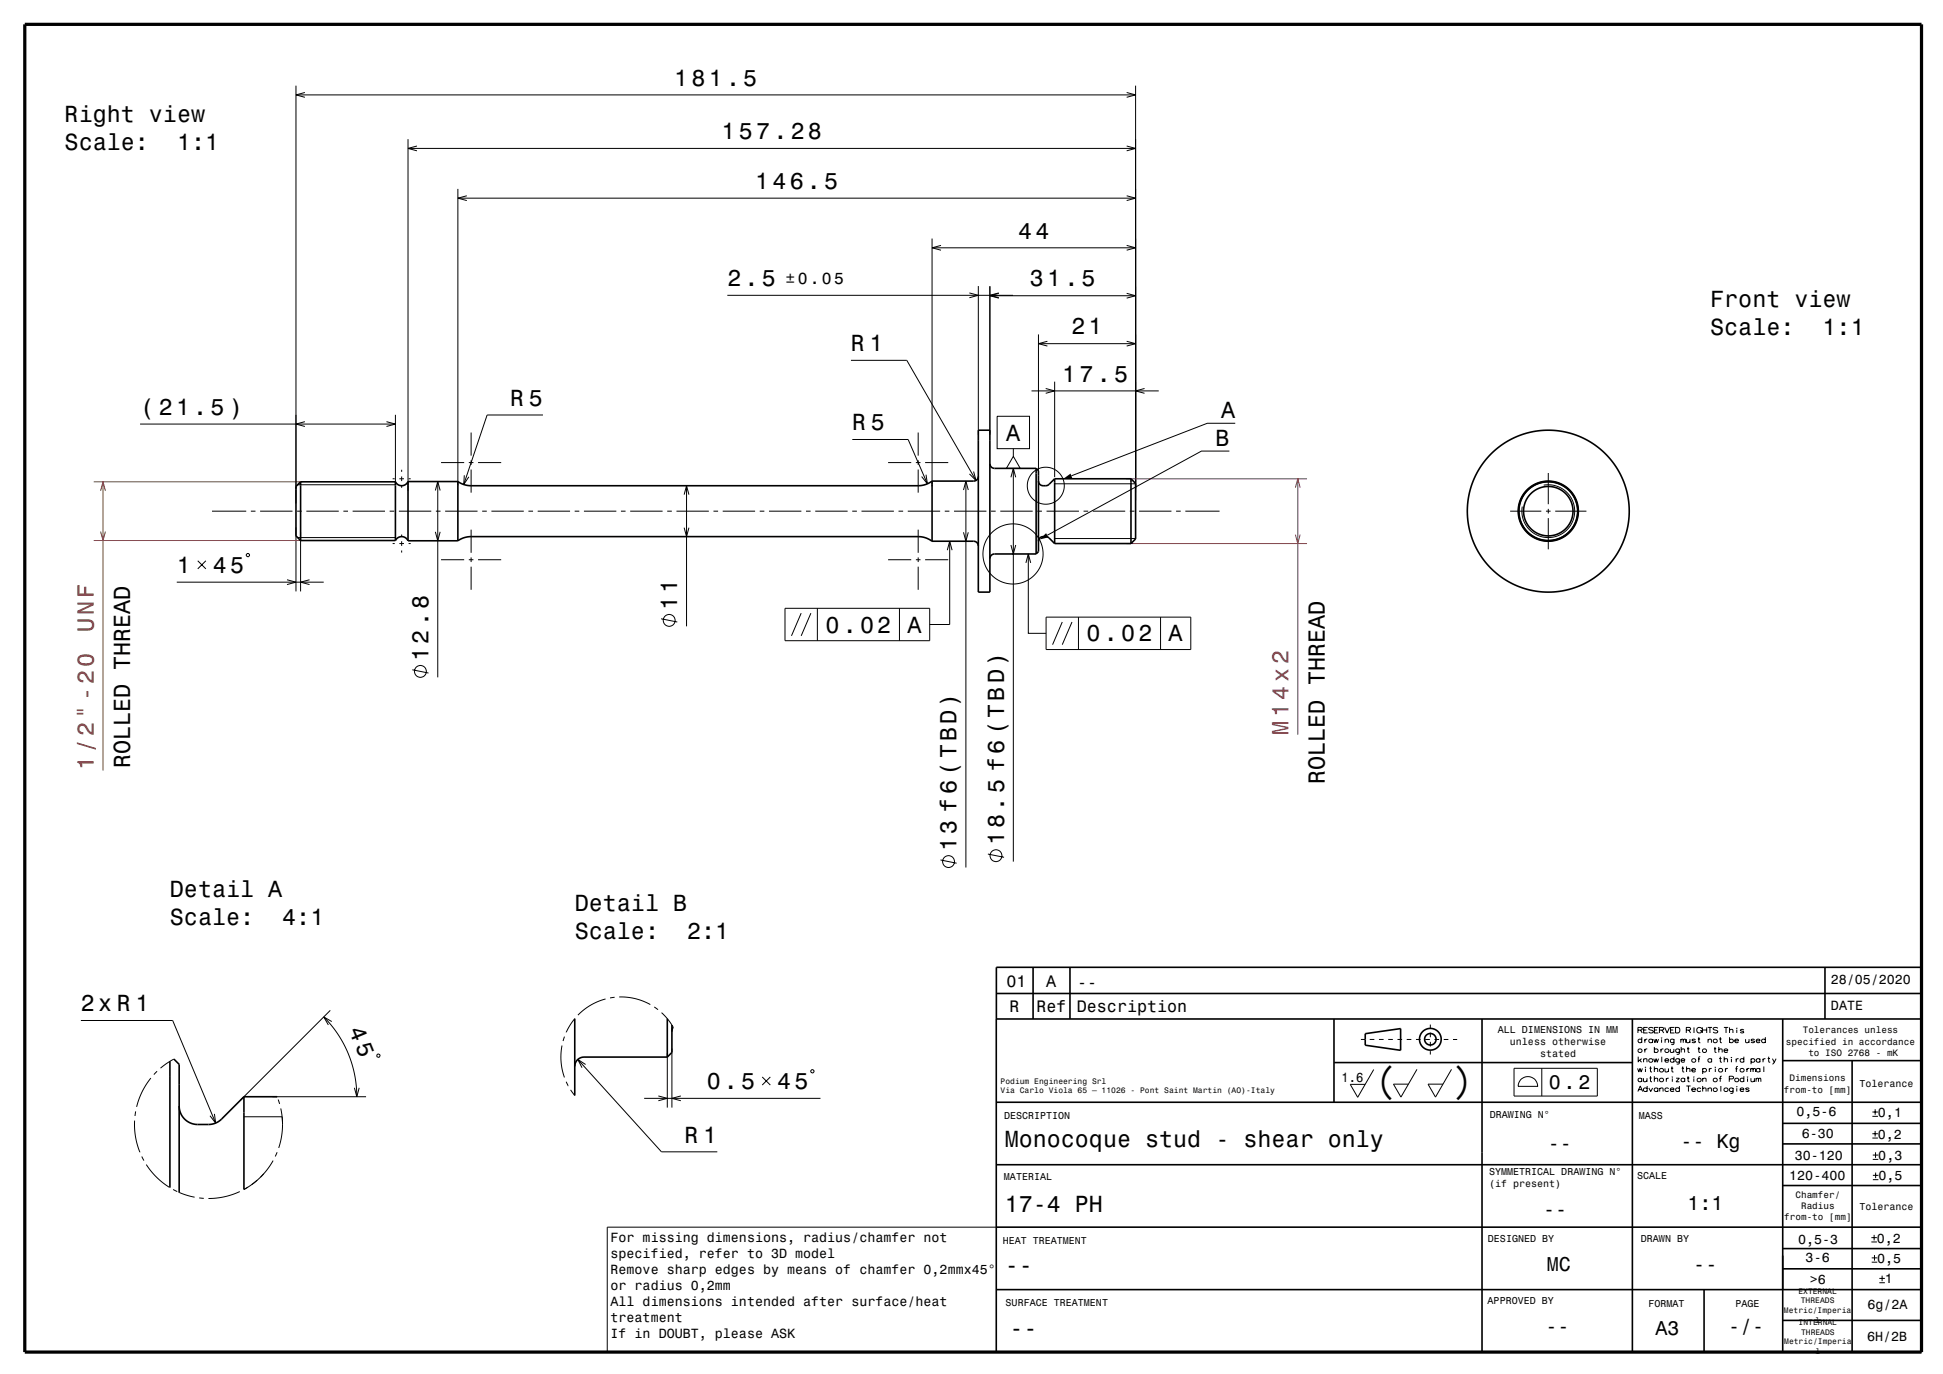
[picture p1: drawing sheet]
<svg xmlns="http://www.w3.org/2000/svg" width="420mm" height="297mm" viewBox="0 0 420 297" stroke-linecap="round" stroke-linejoin="round" font-family="sans-serif">
<g fill="none" stroke="#000" stroke-width=".22">
<path d="M64 18.5v90.3M65.9 20l-1.9 .5 1.9 .5M243.5 20l2 .5-2 .5M245.5 18.5v89.7M64 20.5h181.5M88.2 30.1v76M88.2 32.1h157.3M90.1 31.6l-1.9 .5 1.9 .5M243.5 31.6l2 .5-2 .5M99 40.8v64.2M99 42.8h146.5M100.9 42.3l-1.9 .5 1.9 .6"/>
<path d="M201.5 51.6v53.5M201.5 53.6h44M203.4 53l-1.9 .6 1.9 .5M243.5 53l2 .6-2 .5M243.5 42.3l2 .5-2 .6M157.2 63.8h61.8M183.9 77.9h12.1l15 26M209.5 63.3l2 .5-2 .6M211.5 61.8v32.2M214 61.8v32.2M214 63.9h31.5M215.9 63.4l-1.9 .5 1.9 .5"/>
<path d="M215.9 63.3l-1.9 .5 1.9 .6M224.5 72.3v30.4M224.5 74.3h21M226.4 73.8l-1.9 .5 1.9 .5M243.5 73.8l2 .5-2 .5M243.5 63.4l2 .5-2 .5M30.3 91.7h55.2M65.9 91.1l-1.9 .6 1.9 .5M83.5 91.1l2 .6-2 .5M85.5 89.7v14.8M95.3 100h5M101.3 100h1"/>
<path d="M101.8 93.5v5M101.8 99.5v1M103.3 100h5M117.4 89.7h-12.1l-5.1 15M184.2 95h12.1l4.2 9.6M192 100h5M198 100h1M198.5 93.5v5M198.5 99.5v1M200 100h5M215.5 90h7v7h-7zM219 98.6l1.5 2.6h-3z"/>
<path d="M219 97v1.6M223 84.5h27.5M226 84l2 .5-2 .5M228 82.5v20.6M247.4 84l-1.9 .5 1.9 .5M265.7 97.5h-6l-33.3 18.2M267 91.5h-6l-29.4 11.4M45.8 110.5h7.4M53.2 119.9l.5-.3 .2 .5-.4 .2zM54.2 110.5h1M56.2 110.5h7M64 114v13.8"/>
<path d="M64.2 110.5h1M64.3 116.2h21.2M64.3 104.8h21.2M65 115v12.8M66.2 110.5h7M74.2 110.5h1M76.2 110.5h7M84.2 110.5h1M84.9 103.5h.4M84.9 117.5h.4M86.2 110.5h7M86.3 103.5h1"/>
<path d="M86.3 117.5h1M86.8 101.5v.5M86.8 103v1M86.8 105v.4M86.8 115.5v.5M86.8 117v1M86.8 119v.4M88.3 103.5h.5M88.3 117.5h.5M94.1 115l.5 1.9 .5-1.9M94.1 106l.5-1.9 .5 1.9M94.2 110.5h1"/>
<path d="M94.6 104.1v42.3M96.2 110.5h7M100.4 102.7l-.2 2 1.1-1.6M101.8 101.5v5M101.8 114.5v5M104.2 110.5h1M106.2 110.5h7M114.2 110.5h1M116.2 110.5h7M124.2 110.5h1M126.2 110.5h7M134.2 110.5h1"/>
<path d="M136.2 110.5h7M144.2 110.5h1M146.2 110.5h7M147.9 114.1l.5 1.9 .5-1.9M147.9 106.9l.5-1.9 .5 1.9M148.4 105v30.4M154.2 110.5h1M156.2 110.5h7M164.2 110.5h1M166.2 110.5h7M174.2 110.5h1M176.2 110.5h7"/>
<path d="M184.2 110.5h1M186.2 110.5h7M194.2 110.5h1M196.2 110.5h7M198.5 101.5v5M198.5 114.5v5M200.2 102.6l.3 2-1.3-1.6M204.2 110.5h1M204.8 118.9l.5-1.9 .5 1.9M205.3 117v18h-4.3M206.2 110.5h7M208.3 115.1l.5 1.9 .5-1.9"/>
<path d="M208.3 105.9l.5-1.9 .5 1.9M208.8 104v83.5M210.5 101.9l.5 2-1.4-1.5M214.2 110.5h1M216.2 110.5h7M218.5 117.8l.5 1.9 .6-1.9M218.5 103.2l.5-2 .6 2M219 101.2v85M222.3 119.7v17.2h3.8M224.2 110.5h1M226.2 110.5h7M228 104.6h17.5"/>
<path d="M228 116.4h17.5M234.2 110.5h1M236.2 110.5h7M244.2 110.5h1M246.2 110.5h7M254.2 110.5h1M256.2 110.5h7.4M326.4 110.5h6.8M333.7 104.9a5.7 5.7 0 0 1 6.7 5.3 5.7 5.7 0 0 1-6.1 6 5.7 5.7 0 0 1-5.2-6.7M334.2 110.5h1M334.7 102.2v6.8M334.7 110v1"/>
<path d="M334.7 112v6.7M336.2 110.5h6.7M38.2 125.8h31.8M42.7 121.2l1.8 1.8M44.5 121.2l-1.8 1.8M62 125.3l2 .5-2 .6M66.9 125.3l-1.9 .5 1.9 .6M95.3 121h5M101.3 121h1M101.8 120.5v1M101.8 122.5v5M103.3 121h5"/>
<path d="M142.9 133.8l3.5 .7M169.7 131.5h31.3v7h-31.3zM173.2 132.5l-2.1 4.9M175.3 132.5l-2.1 4.9M176.7 131.5v7M192 121h5M194.4 131.5v7M198 121h1M198.5 120.5v1M198.5 122.5v5M200 121h5M221.8 121.7l.5-2 .5 2"/>
<path d="M226.1 133.4h31.3v7h-31.3zM229.6 134.5l-2.1 4.9M231.7 134.5l-2.1 4.9M233.1 133.4v7M250.9 133.4v7M89.1 144.8l3.5 .7M203.3 185.9l3.5 .7M213.5 184.6l3.5 .7M70 219.8l1.6 1.8 1.5 2 1.1 1.9 1.1 2.3 .8 2.4 .6 2.1 .3 2.5 .1 2.3M71.4 218.4l-19.4 19.4M130.9 215.9l-1.7 .6-1.5 .8-1.5 1-1.3 1.1M132.9 215.6l-1 .1"/>
<path d="M133.9 215.5l1.7 .1 1.7 .3 1.7 .5 1.6 .7M141.4 217.7l.8 .5M143 218.9l1.4 1.4 1.1 1.7M17.5 220.6h19.8l9.3 22.2M32.6 233l-1.9 3-1.2 3.3M34 231.6l-.7 .7M37.6 228.9l-2.9 2M58.9 237.1h20.2M59.9 237.1h.1M60.1 237.7l.3 .9M60.7 239.6l.4 3.5M71.7 220.8l-1.7-1 1 1.7"/>
<path d="M76.6 235.1l.5 2 .5-2M81.5 227.9h.6l-.1 .6-.5-.1zM121.5 226l-.2 1.7v1.8l.2 1.7 .5 1.7M122 224.1l-.3 .9M122.4 233.8l.4 .9M123.3 235.6l.9 1.2M124.3 220.2l-1.1 1.4-.8 1.5M124.9 229l18.1 20h12.1M126.6 230.1l-1.7-1.1 .9 1.8M139.2 237.4h38.2M142.3 236.9l1.9 .5-1.9 .5M144.2 227.6v11.8"/>
<path d="M145.2 226.6v12.8M147.2 236.9l-2 .5 2 .5M164.8 232.8l1.7 1.7M166.5 232.8l-1.7 1.7M175.5 231.2l.5 .3-.3 .4-.4-.2zM294.2 224.7h.9M296.1 224.7h1M296.9 231.2l-3.4 6-1.6-2.8h3.2M298.1 224.7h1M300.1 224.7h1M302.1 224.7h1M304.1 224.7h1"/>
<path d="M306.1 224.7h1M306.3 231.1l-3.5 6-1.6-2.8h3.2M308.1 224.7h1M309.2 221.5v.7M309.2 223.2v1M309.2 225.2v1M309.2 227.2v.7M310.1 224.7h1M312.1 224.7h1M313.8 231.1l-3.5 6-1.6-2.8h3.2M314.1 224.7h.9M327.3 230.9h18v6h-18z"/>
<path d="M328.9 233.2a2.12 2.12 0 0 1 2.2-.3 2.12 2.12 0 0 1 1.3 1.9h-4.2l.1-.8zM333.3 230.9v6M354 230.9l.3 .8 .2-.8 .3 .8 .2-.8M354 235.9l.6-1.2 .5 1.2M354.1 222.7h.7l.2-.4-.3-.2h-.6v1.2M354.1 228.4v1.2M354.2 235.5h.7M354.4 229.2l.5 .4M354.6 222.7l.4 .6M354.9 228.8l-.8 .6M354.9 224.8a.44 .44 0 0 0-.7-.1 .44 .44 0 0 0 0 .6 .44 .44 0 0 0 .7-.1M354.9 233.2a.44 .44 0 0 0-.7-.1 .44 .44 0 0 0 0 .7 .44 .44 0 0 0 .7-.1"/>
<path d="M354.9 224.2v1.2M354.9 233.1v.7M355.3 233.1v.7h.4l.3-.2M355.3 229l.3-.2 .4 .1v.7M355.3 228.8v.8M355.3 222.6h.6M355.6 224.6v.8M355.6 226.7v.8M355.7 230.6h.1M355.7 231v.7M356 233.1v.7M356.1 235.3a.44 .44 0 0 0-.7-.1 .44 .44 0 0 0 0 .7 .44 .44 0 0 0 .7-.1"/>
<path d="M356.1 234.7v1.2M356.1 224.6l-.4 .1-.1 .2M356.1 226.7l-.4 .1-.1 .3M356.2 222.1h-.9v1.2h.9M356.4 235.2l.4 .7 .4-.7M356.6 230.9h.4M356.6 233h.4M356.8 230.5v1l.3 .2M356.8 232.6v1l.3 .2M357.2 224.8a.44 .44 0 0 0-.6-.1 .44 .44 0 0 0 0 .6 .44 .44 0 0 0 .6-.1M357.2 224.6v.8M357.4 222.3l-.4-.2a.43 .43 0 0 0-.6 .3l.8 .4 .2 .3-.6 .2-.4-.2"/>
<path d="M357.5 224.6l.2 .8 .3-.8 .2 .8 .3-.8M357.5 228.8l.2 .8 .3-.8 .2 .8 .3-.8M357.6 226.9a.44 .44 0 0 1 .7-.1 .44 .44 0 0 1 0 .7 .44 .44 0 0 1-.7-.2M357.6 231.1l.3-.2 .4 .1v.7M357.6 233.2l.3-.1h.4v.7M357.6 226.3v1.2M357.6 230.5v1.2M357.6 232.6v1.2M357.6 222.6h.6M358.4 235.3a.44 .44 0 0 0-.7-.1 .44 .44 0 0 0 0 .7 .44 .44 0 0 0 .7-.1M358.4 235.2v.7M358.5 222.1h-.9v1.2h.9"/>
<path d="M358.7 222.7h.7l.2-.4-.2-.2h-.7v1.2M358.8 235.4l.3-.2h.3l.1 .7M358.8 235.2v.7M359 226.7v.8M359.2 224.3h.1M359.2 224.7v.7M359.2 228.4v1.2M359.2 222.7l.4 .6M359.6 226.7l-.4 .1-.2 .3M359.8 222.1l.6 1.2 .5-1.2M359.9 229.2l.2 .4h.3l.3-.2M359.9 230.9l.1 .8h.3l.4-.2"/>
<path d="M359.9 224.8l.4-.2 .3 .1 .1 .7M359.9 229l.5-.2 .3 .4h-.8zM359.9 224.6v.8M360.2 233.1v.7M360.7 230.9v.8M360.7 235.3a.44 .44 0 0 0-.7-.1 .44 .44 0 0 0 0 .7 .44 .44 0 0 0 .7-.1M360.7 233.1h-.3l-.2 .3M361 235.5l.2 .4h.4l.3-.1M361.1 226.7v.7l.4 .1 .3-.2M361.1 235.3l.5-.1 .3 .3h-.9zM361.1 222.6h.6M361.2 230.9h.5"/>
<path d="M361.4 230.5v1l.3 .2M361.5 232.7h.1M361.5 233.1v.7M361.8 226.7v.8M361.9 224.8a.44 .44 0 0 0-.7-.1 .44 .44 0 0 0 0 .6 .44 .44 0 0 0 .7-.1M361.9 224.6l-.1 1.1h-.5M361.9 229a.44 .44 0 0 0-.7-.1 .44 .44 0 0 0 0 .7 .44 .44 0 0 0 .7-.2M361.9 228.4v1.2M362 222.1h-.9v1.2h.9M362.2 222.1h.5a.64 .64 0 0 1 .4 .6 .64 .64 0 0 1-.4 .6h-.5zM362.3 233.1h.7l-.7 .7h.7M363 226.9a.44 .44 0 0 0-.6-.1 .44 .44 0 0 0 0 .7 .44 .44 0 0 0 .6-.2"/>
<path d="M363 226.7v1.1l-.6 .1M363 229a.44 .44 0 0 0-.6-.1 .44 .44 0 0 0 0 .7 .44 .44 0 0 0 .6-.2M363 228.8v1.1l-.6 .1M363 235.3a.44 .44 0 0 0-.6-.1 .44 .44 0 0 0 0 .7 .44 .44 0 0 0 .6-.1M363 234.7v1.2M363.3 224.8l.3-.2 .3 .2 .3-.2 .2 .8M363.3 224.6v.8M363.4 229.2l.2 .4h.3l.3-.2M363.4 226.9l.3-.2 .4 .1v.7M363.4 229l.5-.2 .3 .4h-.8zM363.4 226.3v1.2M363.5 230.9h.5"/>
<path d="M363.7 230.5v1l.4 .2M363.9 224.8v.6M364.2 233.2a.44 .44 0 0 0-.7-.1 .44 .44 0 0 0 0 .7 .44 .44 0 0 0 .7-.1M364.2 233.1v.7M364.5 222.7h.7l.2-.4-.2-.2h-.7v1.2M364.5 234.7h.9M364.5 224.6l.1 .7 .4 .1 .3-.2M364.6 231.1l.3-.2 .3 .1 .1 .7M364.6 230.5v1.2M364.7 226.7h.5M364.7 233h.5M364.9 226.3v1l.3 .2"/>
<path d="M364.9 232.6v1l.3 .2M365 234.7v1.2M365.1 222.7l.3 .6M365.3 224.6v.8M365.7 231.3l.2 .4h.3l.3-.2M365.7 235.5l.2 .4h.3l.3-.1M365.7 231.1l.5-.2 .3 .4h-.8zM365.7 235.3l.5-.1 .3 .3h-.8zM366.1 232.7h.1M366.1 233.1v.7M366.2 222.1v1.2M366.5 224.8l-.3-.2-.3 .1-.2 .1 .8 .5-.5 .1-.3-.2"/>
<path d="M367 224.6h.5M367 226.7h.5M367 228.9h.5M367.2 224.2v1l.4 .2M367.2 226.3v1l.4 .2M367.5 228.4l-.3 .2v1M367.7 235.3a.44 .44 0 0 0-.7-.1 .44 .44 0 0 0 0 .7 .44 .44 0 0 0 .7-.1M367.9 222.4a.59 .59 0 0 0-.9-.2 .59 .59 0 0 0 0 .9 .59 .59 0 0 0 .9-.1v-.2h-.4M368 222.6h.9M368 222.1v1.2M368.1 231.1a.45 .45 0 0 1 .6-.1 .45 .45 0 0 1 0 .7 .45 .45 0 0 1-.6-.2M368.1 233.2l.3-.1h.3l.1 .7"/>
<path d="M368.1 235.4l.3-.2h.3l.1 .7M368.1 230.9v1.2M368.1 233.1v.7M368.1 234.7v1.2M368.9 222.1v1.2M369.2 222.1h.9M369.2 224.8l.3-.2 .4 .1 .1 .7M369.2 235.4l.3-.2h.4l.1 .7M369.2 224.6v.8M369.2 235.2v.7M369.5 230.9v.8M369.6 222.1v1.2"/>
<path d="M370 229a.44 .44 0 0 0-.7-.1 .44 .44 0 0 0 0 .7 .44 .44 0 0 0 .7-.2M370 228.8v.8M370 230.9l-.3 .1-.2 .3M370.5 226.7h.5M370.7 226.3v1l.3 .2M370.8 230.6h.1M370.8 231v.7M371.3 222.3l-.4-.2a.43 .43 0 0 0-.6 .3l1 .5a.57 .57 0 0 1-1 .2M371.5 226.9l.4-.2 .3 .1 .1 .7M371.5 226.3v1.2M371.7 224.6h.4M371.7 228.8h.4"/>
<path d="M371.7 233.1h.4M371.9 224.2v1l.3 .2M371.9 228.4v1l.3 .2M372 234.7v1.2M372.2 232.6l-.4 .2v1M372.6 222.1h1M372.7 227.1l.2 .4h.3l.3-.2M372.7 226.9l.5-.2 .3 .4h-.8zM372.7 229l.3-.2 .4 .1v.7M372.7 228.4v1.2M373 230.9v.8M373.1 222.1v1.2"/>
<path d="M373.5 230.9l-.3 .1-.2 .3M373.8 233.2h.7l.2-.4-.2-.2h-.7v1.2M373.9 222.7l.3-.2 .3 .1 .1 .7M373.9 224.8a.45 .45 0 0 1 .6-.1 .45 .45 0 0 1 0 .7 .45 .45 0 0 1-.6-.2M373.9 222.1v1.2M373.9 224.2v1.2M374.3 228.5h.1M374.3 228.9v.7M374.6 235.3a.44 .44 0 0 0-.6-.1 .44 .44 0 0 0 0 .7 .44 .44 0 0 0 .6-.1M374.6 235.2v1l-.5 .1M375 224.9l.2 .5h.3l.3-.2M375 224.8l.5-.2 .3 .4h-.8z"/>
<path d="M375.2 231h.4M375.3 228.8v.8M375.4 222.2h.1M375.4 234.9h.1M375.4 222.6v.7M375.4 235.2v.7M375.7 230.5l-.4 .2v1M375.8 228.8l-.3 .1-.2 .3M376.1 235.5l.2 .4h.4l.3-.1M376.2 235.3l.5-.1 .3 .3h-.9zM377 222.7l-.3-.2h-.4l-.1 .2 .8 .4-.5 .2-.3-.2M377 229a.44 .44 0 0 0-.7-.1 .44 .44 0 0 0 0 .7 .44 .44 0 0 0 .7-.2"/>
<path d="M377 233.2a.44 .44 0 0 0-.7-.1 .44 .44 0 0 0 0 .7 .44 .44 0 0 0 .7-.1M377 228.4v1.2M377 232.6v1.2M377.3 224.6l.1 .7 .3 .1 .4-.2M377.6 230.9v.8M377.8 232.7h.1M377.8 233.1v.7M378.1 224.6v.8M378.1 235.3l-.3-.1-.5 .1 .8 .4-.1 .2-.7-.1M378.1 230.9l-.3 .1-.2 .3M378.4 231.2l.3-.3 .3 .3 .3-.3 .2 .8M378.4 230.9v.8"/>
<path d="M378.5 233.1v.7h.4l.3-.2M378.5 229a.45 .45 0 0 1 .7-.1 .45 .45 0 0 1 0 .7 .45 .45 0 0 1-.7-.2M378.5 228.8v1.2M379 231.2v.5M379.2 233.1v.7M379.3 224.8l-.3-.2-.3 .1-.2 .1 .8 .5-.5 .1-.3-.2M379.6 233.3l.3-.2 .2 .2 .4-.2 .1 .7M379.6 233.1v.7M379.6 224.9l.2 .5h.4l.2-.2M379.7 224.8l.5-.2 .2 .4h-.8zM380.1 233.3v.5M380.4 229a.44 .44 0 0 0-.6-.1 .44 .44 0 0 0 0 .7 .44 .44 0 0 0 .6-.2"/>
<path d="M380.4 231.1a.44 .44 0 0 0-.6-.1 .44 .44 0 0 0 0 .7 .44 .44 0 0 0 .6-.2M380.4 228.8v.8M380.4 230.9v.8M381.1 228.8v.8M381.3 230.5v1.2M381.6 224.8a.44 .44 0 0 0-.7-.1 .44 .44 0 0 0 0 .6 .44 .44 0 0 0 .7-.1M381.6 224.2v1.2M381.6 228.8l-.3 .1-.2 .3M382.1 228.8h.5M382.3 228.4v1l.3 .2M383.1 228.8l.4 .8M383.9 228.8l-.5 1-.3 .2"/>
<path d="M405.3 239.8v1.2M29.1 242.2l.2 3.5 .9 3.4M29.3 240.2l-.1 1M30.6 250l.5 .9M31.6 251.7l2.2 2.7 2.8 2.2M37.4 257.1l.9 .5M38.6 257.7l3.5 1.1M43.1 258.9l1 .1M46.3 240.8l.3 2-1.2-1.6M51.8 257.6l-3.3 1.1-3.4 .4M52.7 241.4h8.3l.1 1.7M55.6 255.1l-2.9 2 .9-.5"/>
<path d="M57 253.7l-.7 .7M59 250.9l-2 2.8-2.6 2.4M59.9 249.1l-.4 .9M61.1 243.1l-.2 2.6-.7 2.4M404.7 246h1.2M404.7 245.1h1.2M404.7 241.3h1.2M404.7 240.4h1.2M404.8 250.6h1.2M404.8 249.7h1.2M404.8 255h1.2M404.8 254.1h1.2"/>
<path d="M405.3 244.5v1.2M405.4 249.1v1.2M405.4 253.5v1.2M215.4 265.3h-84.1v27M404.5 268.5h1.2M404.5 267.5h1.2M404.6 272.8h1.2M404.6 271.9h1.2M405.1 266.9v1.2M405.2 271.3v1.2M406.2 277.3h1.2M406.2 276.3h1.2"/>
<path d="M406.8 275.7v1.2"/>
<circle cx="219" cy="119.7" r="6.5"/>
<circle cx="226.1" cy="105" r="4"/>
<circle cx="144.7" cy="134.1" r="1.28"/>
<circle cx="90.9" cy="145.1" r="1.28"/>
<circle cx="205" cy="186.2" r="1.28"/>
<circle cx="215.3" cy="185" r="1.28"/>
<circle cx="354.5" cy="227.1" r=".43"/>
<circle cx="356.8" cy="229.3" r=".43"/>
<circle cx="359.2" cy="231.4" r=".43"/>
<circle cx="359.2" cy="233.5" r=".43"/>
<circle cx="360.3" cy="227.1" r=".43"/>
<circle cx="366.1" cy="229.3" r=".43"/>
<circle cx="367.3" cy="233.5" r=".43"/>
<circle cx="368.4" cy="227.1" r=".43"/>
<circle cx="370.8" cy="225" r=".43"/>
<circle cx="370.8" cy="233.5" r=".43"/>
<circle cx="370.8" cy="235.6" r=".43"/>
<circle cx="371.9" cy="231.4" r=".43"/>
<circle cx="373.1" cy="235.6" r=".43"/>
<circle cx="375.4" cy="233.5" r=".43"/>
<circle cx="376.6" cy="231.4" r=".43"/>
</g>
<path d="M20.3 116.8h45M20.3 104.1h45M21.7 106.1l.6-2 .5 2M21.7 114.9l.6 1.9 .5-1.9M22.3 104.1v62.4" fill="none" stroke="#804000" stroke-width=".22"/>
<path d="M243.4 117.5h39.1M243.4 103.5h39.1M280 105.4l.5-1.9 .5 1.9M280 115.6l.5 1.9 .5-1.9M280.5 103.5v55.3" fill="none" stroke="#800080" stroke-width=".22"/>
<g fill="none" stroke="#000" stroke-width=".35">
<path d="M211.5 93h2.5v35h-2.5zM65 104.1v12.7M65 104.1l-1 1v10.7l1 1M65 104.1h20.5M65 116.8h20.5M85.5 116.8a1.5 1.5 0 0 1 1.4-.8 1.5 1.5 0 0 1 1.3 .9M85.5 104.1v12.7M88.2 104.1a1.5 1.5 0 0 1-1.3 .9 1.5 1.5 0 0 1-1.4-.9M88.2 104.1v12.8M88.2 104.1h10.8M88.2 116.9h10.8M99 116.9l1.4-.7 1.4-.2h96.7l1.7 .3 1.3 .7"/>
<path d="M99 104.1v12.8M201.5 117h9.1l.6 .3 .3 .7M201.5 104l-1.3 .7-1.7 .3h-96.7l-1.5-.2-1.3-.7M201.5 104v13M211.5 103l-.3 .7-.7 .3h-9M214 100.2l.2 .7 .7 .3h9.1M224 119.7h-9l-.7 .3-.3 .7M224 101.2v18.5M224 101.2l.5 .5v17.5l-.5 .5M224.5 117a1.16 1.16 0 0 1 1.6-1l.7 .3 1.2 1.2M228 103.5l-1.2 1.2a1.49 1.49 0 0 1-2.3-.5v-.2M228 103.5v14"/>
<path d="M228 103.5h16.5M228 117.5h16.5M244.5 103.5l1 1v12l-1 1M244.5 103.5v14M215.5 214.7h200.1M223.3 209.1v11.2M231.3 209.1v11.1M394.5 209.1v11.2M415.4 206.8v85.5h-200v-83.2h200M36.7 229.4v27.3M37.6 228.9l1.1 1.2v27.7M52.7 237.1l-5.5 5.4-1.6 .5-2.9 .1a4 4 0 0 1-4-4"/>
<path d="M52.7 237.1v20M52.7 237.1h7.2M124.2 220.2v16.6M144.2 228.5h-18a2 2 0 0 0-2 2M144.2 220.2v8.3M145.2 221.6v5.9l-1 1M145.5 222l-.3 1M215.4 220.3h200M215.4 238.3h200M288.4 220.3v18M288.4 229.7h64.5M295.1 223.4l7.7-1.1v4.7l-7.7-1.1z"/>
<path d="M320.4 220.3v72M352.9 220.3v72M385.4 220.3v72M385.4 229.3h30M400.4 229.3v63M215.4 251.8h200M385.4 247.3h30M385.4 256.3h30M385.4 242.8h30M215.4 265.3h200M215.4 278.8h200M368.4 278.8v13.5"/>
<path d="M385.4 274.3h30M385.4 269.9h30M385.3 285.4h30"/>
<circle cx="334.7" cy="110.5" r="6.5"/>
<circle cx="334.7" cy="110.5" r="6.4"/>
<circle cx="334.7" cy="110.5" r="17.5"/>
<circle cx="334.7" cy="110.5" r="5.3"/>
<circle cx="334.7" cy="110.5" r="6.3"/>
<circle cx="309.2" cy="224.6" r="1.25"/>
<circle cx="309.2" cy="224.6" r="2.35"/>
</g>
<path d="M5.4 5.3h410v287h-410z" fill="none" stroke="#000" stroke-width=".7" stroke-linecap="butt"/>
<g fill="#000">
<path d="M218.8 119.6h.4v.3h-.4z" fill-rule="evenodd"/>
<path d="M224.7 116.6l1.4-1.4 .5 1z" fill-rule="evenodd"/>
<path d="M229.8 103.6l1.6-1.2 .4 .9z" fill-rule="evenodd"/>
</g>
<g font-size="8.9">
<text x="298.4" y="237.2">(</text>
<text x="314.6" y="237.2">)</text>
</g>
<g font-size="5">
<text x="145.7" y="18.5">181.5</text>
<text x="14" y="26.3">Right view</text>
<text x="14" y="32.4">Scale:</text>
<text x="38.3" y="32.4">1:1</text>
<text x="156" y="30.1">157.28</text>
<text x="163.2" y="40.8">146.5</text>
<text x="220.1" y="51.6">44</text>
<text x="157.2" y="61.8">2.5</text>
<text x="222.6" y="61.9">31.5</text>
<text x="369.7" y="66.3">Front view</text>
<text x="183.9" y="75.9">R 1</text>
<text x="231.6" y="72.3">21</text>
<text x="369.7" y="72.4">Scale:</text>
<text x="394" y="72.4">1:1</text>
<text x="229.6" y="82.5">17.5</text>
<text x="30.3" y="89.7">( 21.5 )</text>
<text x="110.3" y="87.7">R 5</text>
<text x="184.2" y="93">R 5</text>
<text x="217.5" y="95.2">A</text>
<text x="264" y="90.3">A</text>
<text x="262.7" y="96.3">B</text>
<text x="38.2" y="123.8">1</text>
<text x="46" y="123.8">45</text>
<text x="146.4" y="131.8" transform="rotate(-90 146.4 131.8)">11</text>
<text x="178.4" y="136.7">0.02</text>
<text x="196.2" y="136.7">A</text>
<text x="92.6" y="142.8" transform="rotate(-90 92.6 142.8)">12.8</text>
<text x="234.9" y="138.7">0.02</text>
<text x="252.6" y="138.7">A</text>
<text x="28.1" y="166.1" transform="rotate(-90 28.1 166.1)">ROLLED THREAD</text>
<text x="286.4" y="169.4" transform="rotate(-90 286.4 169.4)">ROLLED THREAD</text>
<text x="206.8" y="184" transform="rotate(-90 206.8 184)">13 f6 (TBD)</text>
<text x="217" y="182.7" transform="rotate(-90 217 182.7)">18.5 f6 (TBD)</text>
<text x="36.7" y="193.9">Detail A</text>
<text x="124.2" y="196.9">Detail B</text>
<text x="36.7" y="200">Scale:</text>
<text x="61" y="200">4:1</text>
<text x="124.2" y="202.9">Scale:</text>
<text x="148.5" y="202.9">2:1</text>
<text x="17.5" y="218.6">2x R 1</text>
<text x="75.3" y="222.7" transform="rotate(68 75.3 222.7)">45</text>
<text x="152.8" y="235.4">0.5</text>
<text x="168" y="235.4">45</text>
<text x="148" y="247">R 1</text>
<text x="217.2" y="247.9">Monocoque stud - shear only</text>
<text x="217.2" y="261.9">17-4 PH</text>
<text x="217.2" y="275.1">--</text>
<text x="218.2" y="288.8">--</text>
</g>
<g font-size="5" fill="#804000">
<text x="20.3" y="136.7" transform="rotate(-90 20.3 136.7)">UNF</text>
<text x="20.3" y="166.5" transform="rotate(-90 20.3 166.5)">1/2&quot;-20</text>
</g>
<text font-size="5" fill="#800080" x="278.5" y="158.8" transform="rotate(-90 278.5 158.8)">M14 x2</text>
<g font-size="4.3">
<text x="334.8" y="235.4">0.2</text>
<text x="334.6" y="248.6">--</text>
<text x="363.3" y="248.2">-- Kg</text>
<text x="333.6" y="262.9">--</text>
<text x="364.8" y="261.6">1:1</text>
<text x="334.3" y="274.7">MC</text>
<text x="366" y="274.8">--</text>
<text x="334.1" y="288.1">--</text>
<text x="357.9" y="288.6">A3</text>
<text x="373.5" y="288.2">-/-</text>
</g>
<g font-size="3.6">
<text x="217.6" y="213.3">01</text>
<text x="226.1" y="213.3">A</text>
<text x="232.8" y="213.5">--</text>
<text x="218.2" y="218.7">R</text>
<text x="224.1" y="218.7">Ref</text>
<text x="232.8" y="218.7">Description</text>
</g>
<text font-size="3.5" x="169.8" y="61.3">±0.05</text>
<g font-size="2.9">
<text x="395.7" y="212.8">28/05/2020</text>
<text x="395.8" y="218.2">DATE</text>
<text x="290" y="233.8">1.6</text>
<text x="388.3" y="241.3">0,5-6</text>
<text x="405.9" y="241.4">0,1</text>
<text x="388" y="250.7">30-120</text>
<text x="389.5" y="246.1">6-30</text>
<text x="405.9" y="246.1">0,2</text>
<text x="406" y="250.7">0,3</text>
<text x="386.8" y="255">120-400</text>
<text x="406" y="255.1">0,5</text>
<text x="132" y="268.5">For missing dimensions, radius/chamfer not</text>
<text x="388.7" y="268.8">0,5-3</text>
<text x="405.7" y="268.6">0,2</text>
<text x="132" y="272">specified, refer to 3D model</text>
<text x="132" y="275.4">Remove sharp edges by means of chamfer 0,2mmx45°</text>
<text x="390.3" y="272.9">3-6</text>
<text x="405.8" y="273">0,5</text>
<text x="132" y="278.9">or radius 0,2mm</text>
<text x="391.2" y="277.5">&gt;6</text>
<text x="407.4" y="277.4">1</text>
<text x="132" y="282.3">All dimensions intended after surface/heat</text>
<text x="132" y="285.8">treatment</text>
<text x="403.7" y="283">6g/2A</text>
<text x="132" y="289.2">If in DOUBT, please ASK</text>
<text x="403.6" y="289.8">6H/2B</text>
</g>
<g font-size="2.2">
<text x="323.8" y="223.2">ALL DIMENSIONS IN MM</text>
<text x="326.4" y="225.8">unless otherwise</text>
<text x="332.9" y="228.4">stated</text>
<text x="401.9" y="234.9">Tolerance</text>
<text x="217" y="241.8">DESCRIPTION</text>
<text x="322" y="241.7">DRAWING N°</text>
<text x="354.3" y="242">MASS</text>
<text x="217" y="255">MATERIAL</text>
<text x="321.9" y="254">SYMMETRICAL DRAWING N°</text>
<text x="321.9" y="256.6">(if present)</text>
<text x="353.9" y="254.8">SCALE</text>
<text x="401.9" y="261.5">Tolerance</text>
<text x="216.7" y="269">HEAT TREATMENT</text>
<text x="321.6" y="268.5">DESIGNED BY</text>
<text x="354.7" y="268.5">DRAWN BY</text>
<text x="321.6" y="281.8">APPROVED BY</text>
<text x="217.4" y="282.2">SURFACE TREATMENT</text>
<text x="356.3" y="282.6">FORMAT</text>
<text x="375.1" y="282.5">PAGE</text>
</g>
<g font-size="2">
<text x="386" y="225.8">specified in accordance</text>
<text x="389.7" y="223.4">Tolerances unless</text>
<text x="386.8" y="233.8">Dimensions</text>
<text x="390.9" y="228.2">to ISO 2768 - mK</text>
<text x="385.6" y="236.2">from-to [mm]</text>
<text x="385.7" y="263.8">from-to [mm]</text>
<text x="388.1" y="258.9">Chamfer/</text>
<text x="389.3" y="261.3">Radius</text>
</g>
<g font-size="1.7">
<text x="216.3" y="234.2">Podium Engineering Srl</text>
<text x="216.3" y="236.3">Via Carlo Viola 65 – 11026 - Pont Saint Martin (AO)-Italy</text>
<text x="388.7" y="279.7">EXTERNAL</text>
<text x="389.3" y="281.7">THREADS</text>
<text x="385.6" y="283.8">Metric/Imperia</text>
<text x="388.8" y="286.4">INTERNAL</text>
<text x="392.4" y="285.9">l</text>
<text x="385.7" y="290.5">Metric/Imperia</text>
<text x="389.3" y="288.5">THREADS</text>
<text x="392.4" y="292.6">l</text>
</g>
</svg>
